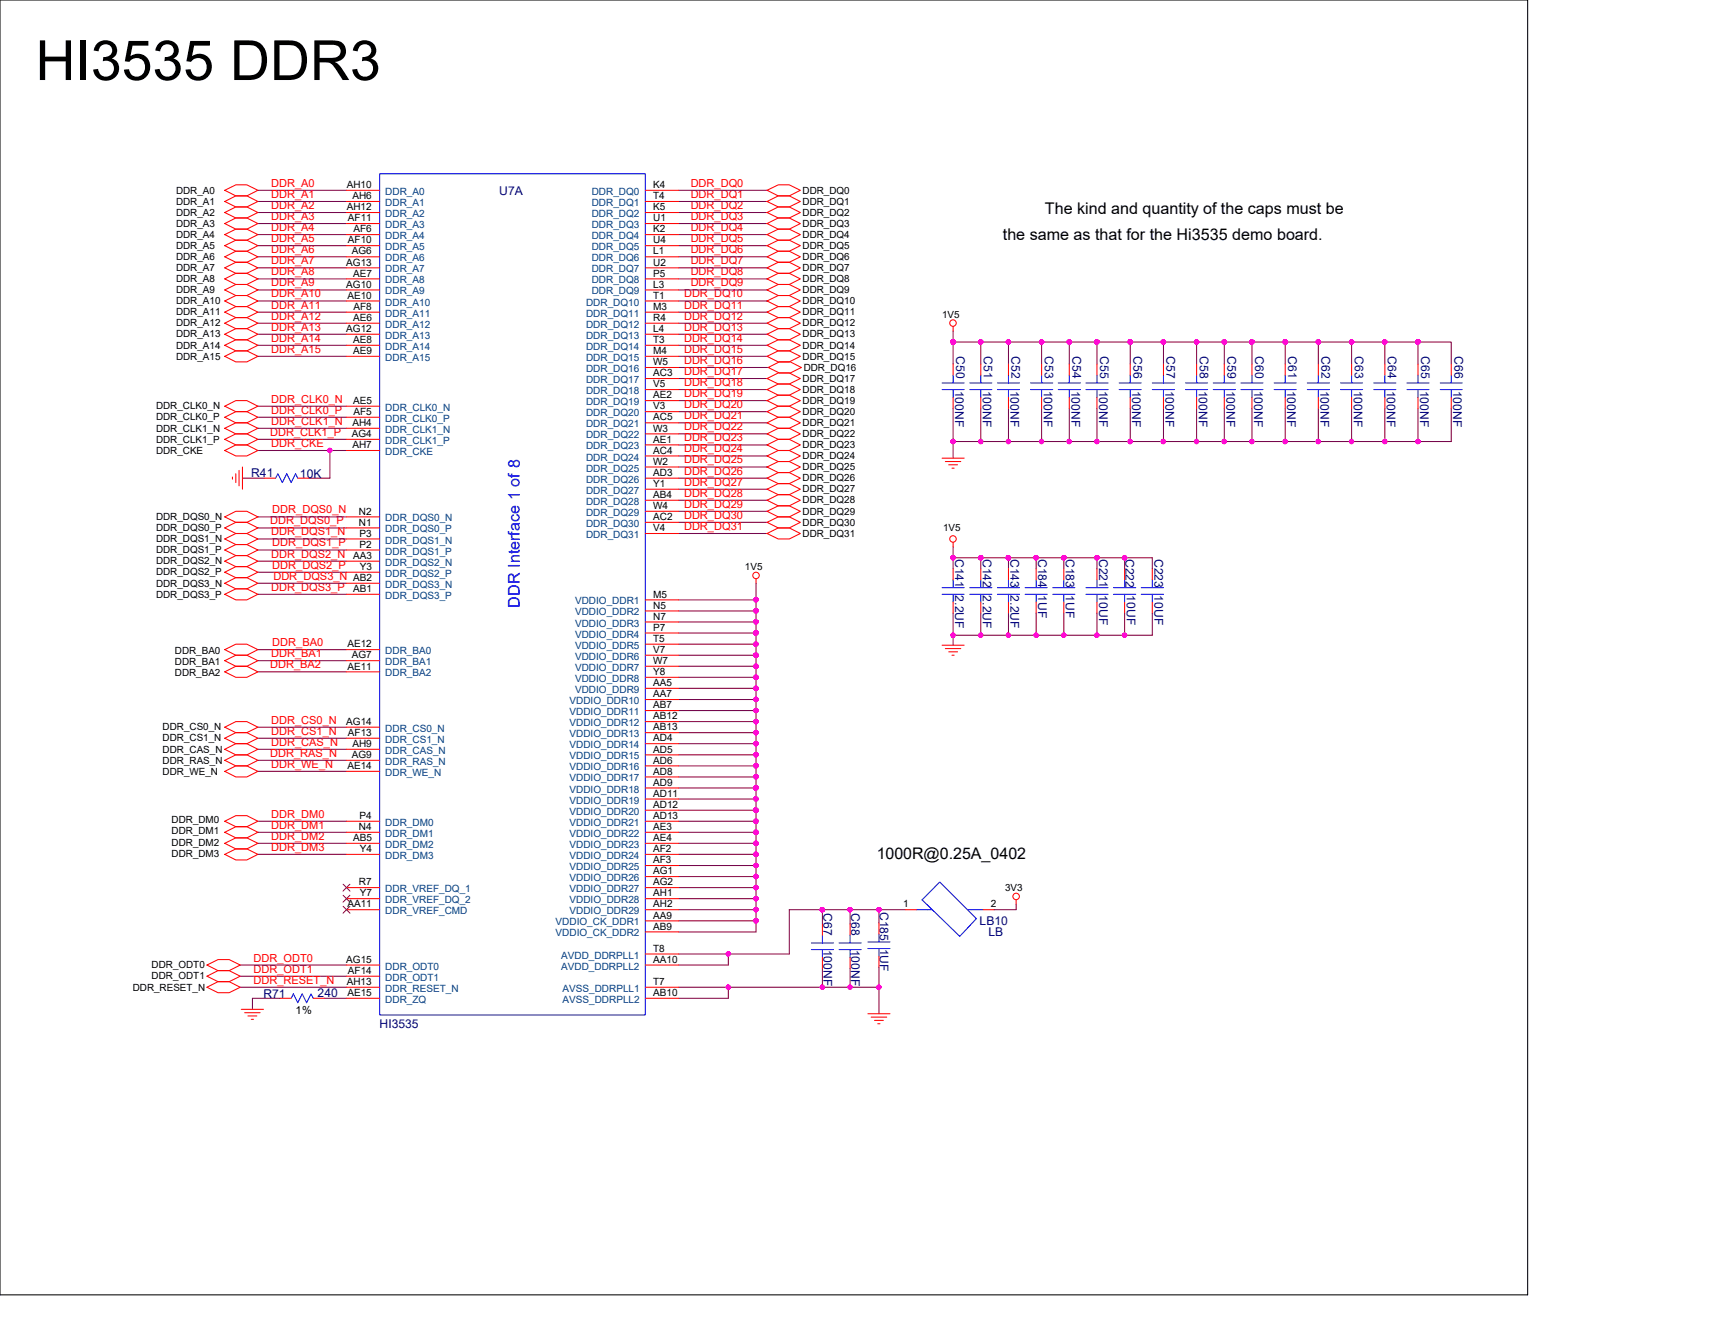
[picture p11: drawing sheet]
<svg xmlns="http://www.w3.org/2000/svg" width="279mm" height="216mm" viewBox="0 0 279 216" stroke-linecap="round" stroke-linejoin="round" font-family="sans-serif">
<path d="M0 0h248.9v211h-248.9z" fill="none" stroke="#000" stroke-width=".17"/>
<g fill="none" stroke="#800040" stroke-width=".17">
<path d="M42 38.2h14.5M42 31h14.5M42 36.4h14.5M42 34.6h14.5M42 32.8h14.5M110.6 34.6h14.4M110.6 38.2h14.4M110.6 32.8h14.4M110.6 31h14.4M110.6 36.4h14.4M42 52.7h14.5M42 41.8h14.5"/>
<path d="M42 43.6h14.5M42 40h14.5M42 58.1h14.5M42 56.3h14.5M42 50.9h14.5M42 54.5h14.5M42 47.2h14.5M42 45.4h14.5M42 49h14.5M110.6 54.5h14.4M110.6 52.7h14.4M110.6 50.9h14.4"/>
<path d="M110.6 40h14.4M110.6 49h14.4M110.6 45.4h14.4M110.6 47.2h14.4M110.6 58.1h14.4M110.6 43.6h14.4M110.6 41.8h14.4M110.6 56.3h14.4M110.6 59.9h14.6M155.3 55.7h4.5M155.3 53.9v1.8M155.3 55.7v3.6"/>
<path d="M159.8 55.7h4.5M159.8 55.7v3.6M164.3 55.7h5.4M164.3 55.7v3.6M169.7 55.7h4.5M169.7 55.7v3.6M174.2 55.7h4.5M174.2 55.7v3.6M178.7 55.7v3.6M178.7 55.7h5.4M184.1 55.7h5.4M184.1 55.7v3.6"/>
<path d="M189.5 55.7h5.4M189.5 55.7v3.6M194.9 55.7v3.6M194.9 55.7h4.6M199.5 55.7h4.5M199.5 55.7v3.6M204 55.7v3.6M204 55.7h5.4M209.4 55.7h5.4M209.4 55.7v3.6M214.8 55.7h5.4M214.8 55.7v3.6"/>
<path d="M220.2 55.7h5.4M220.2 55.7v3.6M225.6 55.7v3.6M225.6 55.7h5.4M231 55.7h5.4v3.6M231 55.7v3.6M39.5 77.9h3.6M42 73.4h11.7M42 71.6h14.5M42 69.8h14.5M42 68h14.5M42 66.2h14.5"/>
<path d="M53.7 73.4h2.8M53.7 73.4v4.5h-3.4M110.6 61.7h14.4M110.6 63.5h14.4M110.6 65.3h14.4M110.6 68.9h14.4M110.6 70.7h14.4M110.6 72.5h14.4M110.6 74.3h14.4M110.6 76.1h14.4M110.6 77.9h14.4M110.6 79.7h14.4"/>
<path d="M110.6 67.1h14.4M155.3 71.9h4.5M155.3 71.9v2.8M155.3 66.5v5.4M159.8 71.9h4.5M159.8 66.5v5.4M164.3 71.9h5.4M164.3 66.5v5.4M169.7 71.9h4.5M169.7 66.5v5.4M174.2 71.9h4.5M174.2 66.5v5.4"/>
<path d="M178.7 71.9h5.4M178.7 66.5v5.4M184.1 71.9h5.4M184.1 66.5v5.4M189.5 71.9h5.4M189.5 66.5v5.4M194.9 66.5v5.4M194.9 71.9h4.6M199.5 66.5v5.4M199.5 71.9h4.5M204 71.9h5.4M204 66.5v5.4"/>
<path d="M209.4 71.9h5.4M209.4 66.5v5.4M214.8 71.9h5.4M214.8 66.5v5.4M220.2 66.5v5.4M220.2 71.9h5.4M225.6 71.9h5.4M225.6 66.5v5.4M231 66.5v5.4M236.4 66.5v5.4h-5.4M42 91.4h14.5M42 93.2h14.5"/>
<path d="M42 96.8h14.5M42 95h14.5M42 86h14.5M42 89.6h14.5M42 87.8h14.5M42 84.2h14.5M110.6 81.5h14.4M110.6 83.3h14.4M110.6 85.1h14.4M110.6 86.9h14.4M110.6 97.7h12.6M110.6 99.5h12.6"/>
<path d="M123.2 97.7v1.8M123.2 99.5v1.8M123.2 95v2.7M155.3 90.9h4.5M155.3 99.9v5.2M155.3 90.9v1.8M155.3 89.1v1.8M159.8 90.9h4.5M159.8 99.9v3.6M159.8 90.9v1.8M164.3 90.9h4.5M164.3 99.9v3.6"/>
<path d="M164.3 90.9v1.8M168.8 90.9h4.5M168.8 99.9v3.6M168.8 90.9v1.8M173.3 90.9h5.4M173.3 99.9v3.6M173.3 90.9v1.8M178.7 90.9h4.5M178.7 99.9v3.6M178.7 90.9v1.8M183.2 99.9v3.6M183.2 90.9v1.8"/>
<path d="M183.2 90.9h4.5v1.8M187.7 99.9v3.6h-4.5M42 105.9h14.5M42 107.7h14.5M42 109.5h14.5M42 118.5h14.5M110.6 101.3h12.6M110.6 103.1h12.6M110.6 105h12.6M110.6 106.8h12.6M110.6 108.6h12.6M110.6 110.4h12.6"/>
<path d="M110.6 112.2h12.6M110.6 114h12.6M110.6 115.8h12.6M110.6 117.6h12.6M110.6 119.4h12.6M123.2 101.3v1.8M123.2 105v1.8M123.2 108.6v1.8M123.2 112.2v1.8M123.2 115.8v1.8M123.2 119.4v1.8M123.2 117.6v1.8"/>
<path d="M123.2 114v1.8M123.2 110.4v1.8M123.2 106.8v1.8M123.2 103.1v1.9M155.3 103.5h4.5M159.8 103.5h4.5M164.3 103.5h4.5M168.8 103.5h4.5M173.3 103.5h5.4M178.7 103.5h4.5M42 120.3h14.5M42 125.7h14.5"/>
<path d="M42 123.9h14.5M42 137.4h14.5M42 139.2h14.5M42 133.8h14.5M42 135.6h14.5M42 122.1h14.5M110.6 121.2h12.6M110.6 123h12.6M110.6 124.8h12.6M110.6 126.6h12.6M110.6 128.4h12.6M110.6 130.2h12.6"/>
<path d="M110.6 132h12.6M110.6 133.8h12.6M110.6 135.6h12.6M110.6 137.4h12.6M110.6 139.2h12.6M123.2 123v1.8M123.2 126.6v1.8M123.2 130.2v1.8M123.2 133.8v1.8M123.2 137.4v1.8M123.2 139.2v1.8M123.2 135.6v1.8"/>
<path d="M123.2 132v1.8M123.2 128.4v1.8M123.2 124.8v1.8M123.2 121.2v1.8M39.1 159.1h17.4M39.1 157.2h17.4M110.6 155.4h8.1M110.6 141h12.6M110.6 142.8h12.6M110.6 144.6h12.6M110.6 146.4h12.6M110.6 148.2h12.6"/>
<path d="M110.6 150.1h12.6M118.7 155.4v1.8h-8.1M123.2 141v1.8M123.2 144.6v1.8M123.2 148.2v1.9M123.2 150.1v1.7h-12.6M123.2 146.4v1.8M123.2 142.8v1.8M134 148.2h4.5M134 157.8v3.1M134 148.2v2.4M134 148.2h-5.4v7.2h-9.9"/>
<path d="M138.5 157.8v3.1M138.5 148.2v2.4M138.5 148.2h4.7M143.2 148.2h4.3M143.2 157.6v7.6M143.2 148.2v2.2M165.5 147.3v.9h-3.6M39.1 160.9h17.4M45.6 162.7h-4.5v1.8M52.8 162.7h3.7M110.6 160.9h8.1M118.7 160.9v1.8h-8.1"/>
<path d="M118.7 160.9h15.3M134 160.9h4.5M138.5 160.9h4.7"/>
</g>
<g fill="#f0f" stroke="#f0f" stroke-width=".17">
<circle cx="159.8" cy="103.5" r=".36"/>
<circle cx="155.3" cy="103.5" r=".36"/>
<circle cx="164.3" cy="103.5" r=".36"/>
<circle cx="173.3" cy="103.5" r=".36"/>
<circle cx="183.2" cy="103.5" r=".36"/>
<circle cx="178.7" cy="103.5" r=".36"/>
<circle cx="168.8" cy="103.5" r=".36"/>
<circle cx="225.6" cy="71.9" r=".36"/>
<circle cx="220.2" cy="71.9" r=".36"/>
<circle cx="159.8" cy="71.9" r=".36"/>
<circle cx="155.3" cy="71.9" r=".36"/>
<circle cx="164.3" cy="71.9" r=".36"/>
<circle cx="174.2" cy="71.9" r=".36"/>
<circle cx="169.7" cy="71.9" r=".36"/>
<circle cx="189.5" cy="71.9" r=".36"/>
<circle cx="184.1" cy="71.9" r=".36"/>
<circle cx="214.8" cy="71.9" r=".36"/>
<circle cx="209.4" cy="71.9" r=".36"/>
<circle cx="203.9" cy="71.9" r=".36"/>
<circle cx="199.4" cy="71.9" r=".36"/>
<circle cx="194.9" cy="71.9" r=".36"/>
<circle cx="178.7" cy="71.9" r=".36"/>
<circle cx="231" cy="71.9" r=".36"/>
<circle cx="143.2" cy="160.9" r=".35"/>
<circle cx="134" cy="160.9" r=".35"/>
<circle cx="118.6" cy="160.9" r=".35"/>
<circle cx="138.5" cy="160.9" r=".35"/>
<circle cx="155.3" cy="90.9" r=".35"/>
<circle cx="159.8" cy="90.9" r=".35"/>
<circle cx="164.3" cy="90.9" r=".35"/>
<circle cx="168.8" cy="90.9" r=".35"/>
<circle cx="173.3" cy="90.9" r=".35"/>
<circle cx="178.7" cy="90.9" r=".35"/>
<circle cx="183.2" cy="90.9" r=".35"/>
<circle cx="220.2" cy="55.7" r=".35"/>
<circle cx="225.6" cy="55.7" r=".36"/>
<circle cx="214.8" cy="55.7" r=".35"/>
<circle cx="209.4" cy="55.7" r=".35"/>
<circle cx="203.9" cy="55.7" r=".35"/>
<circle cx="199.4" cy="55.7" r=".35"/>
<circle cx="194.9" cy="55.7" r=".35"/>
<circle cx="189.5" cy="55.7" r=".36"/>
<circle cx="184.1" cy="55.7" r=".35"/>
<circle cx="178.7" cy="55.7" r=".35"/>
<circle cx="174.2" cy="55.7" r=".35"/>
<circle cx="169.7" cy="55.7" r=".35"/>
<circle cx="164.3" cy="55.7" r=".35"/>
<circle cx="159.8" cy="55.7" r=".35"/>
<circle cx="155.3" cy="55.7" r=".35"/>
<circle cx="231" cy="55.7" r=".35"/>
<circle cx="123.2" cy="99.5" r=".35"/>
<circle cx="123.2" cy="97.7" r=".35"/>
<circle cx="123.2" cy="103.1" r=".35"/>
<circle cx="123.2" cy="101.3" r=".35"/>
<circle cx="123.2" cy="106.8" r=".35"/>
<circle cx="123.2" cy="105" r=".35"/>
<circle cx="123.2" cy="110.3" r=".35"/>
<circle cx="123.2" cy="108.6" r=".35"/>
<circle cx="123.2" cy="114" r=".35"/>
<circle cx="123.2" cy="112.1" r=".35"/>
<circle cx="123.2" cy="117.6" r=".35"/>
<circle cx="123.2" cy="115.8" r=".35"/>
<circle cx="123.2" cy="121.2" r=".35"/>
<circle cx="123.2" cy="119.4" r=".35"/>
<circle cx="123.2" cy="124.8" r=".35"/>
<circle cx="123.2" cy="123" r=".35"/>
<circle cx="123.2" cy="128.4" r=".35"/>
<circle cx="123.2" cy="126.6" r=".35"/>
<circle cx="123.2" cy="132" r=".35"/>
<circle cx="123.2" cy="130.2" r=".35"/>
<circle cx="123.2" cy="135.6" r=".35"/>
<circle cx="123.2" cy="133.8" r=".35"/>
<circle cx="123.2" cy="139.2" r=".35"/>
<circle cx="123.2" cy="137.4" r=".35"/>
<circle cx="123.2" cy="142.8" r=".35"/>
<circle cx="123.2" cy="141" r=".35"/>
<circle cx="123.2" cy="146.4" r=".35"/>
<circle cx="123.2" cy="144.6" r=".35"/>
<circle cx="123.2" cy="150" r=".35"/>
<circle cx="123.2" cy="148.2" r=".35"/>
<circle cx="143.2" cy="148.2" r=".35"/>
<circle cx="138.5" cy="148.2" r=".35"/>
<circle cx="134" cy="148.2" r=".35"/>
<circle cx="118.6" cy="155.4" r=".35"/>
<circle cx="53.7" cy="73.4" r=".35"/>
</g>
<g fill="none" stroke="#f00" stroke-width=".17">
<path d="M36.6 31l1.8-.9h1.8l1.8 .9-1.8 .9h-1.8zM36.6 32.8l1.8-.9h1.8l1.8 .9-1.8 .9h-1.8zM36.6 34.6l1.8-.9h1.8l1.8 .9-1.8 .9h-1.8zM36.6 36.4l1.8-.9h1.8l1.8 .9-1.8 .9h-1.8zM36.6 38.2l1.8-.9h1.8l1.8 .9-1.8 .9h-1.8zM56.5 38.2h5.3M56.5 36.4h5.3M56.5 31h5.3M56.5 34.6h5.3M56.5 32.8h5.3M105.1 36.4h5.5M105.1 34.6h5.5"/>
<path d="M105.1 38.2h5.5M105.1 32.8h5.5M105.1 31h5.5M125 31l1.8-.9h1.8l1.8 .9-1.8 .9h-1.8zM125 32.8l1.8-.9h1.8l1.8 .9-1.8 .9h-1.8zM125 34.6l1.8-.9h1.8l1.8 .9-1.8 .9h-1.8zM125 36.4l1.8-.9h1.8l1.8 .9-1.8 .9h-1.8zM125 38.2l1.8-.9h1.8l1.8 .9-1.8 .9h-1.8zM36.6 40l1.8-.9h1.8l1.8 .9-1.8 .9h-1.8zM36.6 41.8l1.8-.9h1.8l1.8 .9-1.8 .9h-1.8zM36.6 43.6l1.8-.9h1.8l1.8 .9-1.8 .9h-1.8zM36.6 45.4l1.8-.9h1.8l1.8 .9-1.8 1h-1.8z"/>
<path d="M36.6 47.2l1.8-.8h1.8l1.8 .8-1.8 1h-1.8zM36.6 49l1.8-.8h1.8l1.8 .8-1.8 1h-1.8zM36.6 50.9l1.8-.9h1.8l1.8 .9-1.8 .9h-1.8zM36.6 52.7l1.8-.9h1.8l1.8 .9-1.8 .9h-1.8zM36.6 54.5l1.8-.9h1.8l1.8 .9-1.8 .9h-1.8zM36.6 56.3l1.8-.9h1.8l1.8 .9-1.8 .9h-1.8zM36.6 58.1l1.8-.9h1.8l1.8 .9-1.8 .9h-1.8zM56.5 58.1h5.3M56.5 56.3h5.3M56.5 52.7h5.3M56.5 50.9h5.3M56.5 49h5.3"/>
<path d="M56.5 54.5h5.3M56.5 45.4h5.3M56.5 43.6h5.3M56.5 40h5.3M56.5 47.2h5.3M56.5 41.8h5.3M105.1 59.9h5.5M105.1 47.2h5.5M105.1 45.4h5.5M105.1 43.6h5.5M105.1 58.1h5.5M105.1 50.9h5.5"/>
<path d="M105.1 49h5.5M105.1 52.7h5.5M105.1 56.3h5.5M105.1 54.5h5.5M105.1 40h5.5M105.1 41.8h5.5M125 40l1.8-.9h1.8l1.8 .9-1.8 .9h-1.8zM125 41.8l1.8-.9h1.8l1.8 .9-1.8 .9h-1.8zM125 43.6l1.8-.9h1.8l1.8 .9-1.8 .9h-1.8zM125 45.4l1.8-.9h1.8l1.8 .9-1.8 1h-1.8zM125 47.2l1.8-.8h1.8l1.8 .8-1.8 1h-1.8zM125 49l1.8-.8h1.8l1.8 .8-1.8 1h-1.8z"/>
<path d="M125 50.9l1.8-.9h1.8l1.8 .9-1.8 .9h-1.8zM125 52.7l1.8-.9h1.8l1.8 .9-1.8 .9h-1.8zM125 54.5l1.8-.9h1.8l1.8 .9-1.8 .9h-1.8zM125 56.3l1.8-.9h1.8l1.8 .9-1.8 .9h-1.8zM125 58.1l1.8-.9h1.8l1.8 .9-1.8 .9h-1.8zM125.2 59.9l1.8-.9h1.8l1.8 .9-1.8 .9h-1.8zM155.3 53.2v.7M155.3 59.3v1.8M159.8 59.3v1.8M164.3 59.3v1.8M169.7 59.3v1.8M174.2 59.3v1.8"/>
<path d="M178.7 59.3v1.8M184.1 59.3v1.8M189.5 59.3v1.8M194.9 59.3v1.8M199.5 59.3v1.8M204 59.3v1.8M209.4 59.3v1.8M214.8 59.3v1.8M220.2 59.3v1.8M225.6 59.3v1.8M231 59.3v1.8M236.4 59.3v1.8"/>
<path d="M36.6 66.2l1.8-.9h1.8l1.8 .9-1.8 .9h-1.8zM36.6 68l1.8-.9h1.8l1.8 .9-1.8 .9h-1.8zM36.6 69.8l1.8-.9h1.8l1.8 .9-1.8 .9h-1.8zM36.6 71.6l1.8-.9h1.8l1.8 .9-1.8 .9h-1.8zM36.6 73.4l1.8-.9h1.8l1.8 .9-1.8 .9h-1.8zM37.9 77.7v.4M38.4 77.2v1.4M38.9 76.6v2.6M39.5 76.1v3.6M43.1 77.9h1.8M48.5 77.9h1.8M56.5 73.4h5.3"/>
<path d="M56.5 71.6h5.3M56.5 69.8h5.3M56.5 66.2h5.3M56.5 68h5.3M105.1 79.7h5.5M105.1 77.9h5.5M105.1 76.1h5.5M105.1 74.3h5.5M105.1 72.5h5.5M105.1 70.7h5.5M105.1 68.9h5.5M105.1 67.1h5.5"/>
<path d="M105.1 65.3h5.5M105.1 63.5h5.5M105.1 61.7h5.5M125 61.7l1.8-.9h1.8l1.8 .9-1.8 .9h-1.8zM125 63.5l1.8-.9h1.8l1.8 .9-1.8 .9h-1.8zM125 65.3l1.8-.9h1.8l1.8 .9-1.8 .9h-1.8zM125 67.1l1.8-.9h1.8l1.8 .9-1.8 .9h-1.8zM125 68.9l1.8-.9h1.8l1.8 .9-1.8 .9h-1.8zM125 70.7l1.8-.9h1.8l1.8 .9-1.8 .9h-1.8zM125 72.5l1.8-.9h1.8l1.8 .9-1.8 .9h-1.8zM125 74.3l1.8-.9h1.8l1.8 .9-1.8 .9h-1.8zM125 76.1l1.8-.9h1.8l1.8 .9-1.8 .9h-1.8z"/>
<path d="M125 77.9l1.8-.9h1.8l1.8 .9-1.8 .9h-1.8zM125 79.7l1.8-.9h1.8l1.8 .9-1.8 .9h-1.8zM153.5 74.7h3.6M154 75.2h2.5M154.6 75.7h1.4M155.1 76.3h.3M155.3 64.7v1.8M159.8 64.7v1.8M164.3 64.7v1.8M169.7 64.7v1.8M174.2 64.7v1.8M178.7 64.7v1.8"/>
<path d="M184.1 64.7v1.8M189.5 64.7v1.8M194.9 64.7v1.8M199.5 64.7v1.8M204 64.7v1.8M209.4 64.7v1.8M214.8 64.7v1.8M220.2 64.7v1.8M225.6 64.7v1.8M231 64.7v1.8M236.4 64.7v1.8M36.6 84.2l1.8-.9h1.8l1.8 .9-1.8 .9h-1.8z"/>
<path d="M36.6 86l1.8-.9h1.8l1.8 .9-1.8 .9h-1.8zM36.6 87.8l1.8-.9h1.8l1.8 .9-1.8 .9h-1.8zM36.6 89.6l1.8-.9h1.8l1.8 .9-1.8 .9h-1.8zM36.6 91.4l1.8-.9h1.8l1.8 .9-1.8 .9h-1.8zM36.6 93.2l1.8-.9h1.8l1.8 .9-1.8 .9h-1.8zM36.6 95l1.8-.9h1.8l1.8 .9-1.8 .9h-1.8zM36.6 96.8l1.8-.9h1.8l1.8 .9-1.8 .9h-1.8zM56.5 93.2h5.3M56.5 91.4h5.3M56.5 96.8h5.3M56.5 95h5.3M56.5 89.6h5.3"/>
<path d="M56.5 87.8h5.3M56.5 86h5.3M56.5 84.2h5.3M105.1 86.9h5.5M105.1 85.1h5.5M105.1 83.3h5.5M105.1 81.5h5.5M105.1 99.5h5.5M105.1 97.7h5.5M123.2 94.3v.7M125 81.5l1.8-.9h1.8l1.8 .9-1.8 .9h-1.8zM125 83.3l1.8-.9h1.8l1.8 .9-1.8 .9h-1.8z"/>
<path d="M125 85.1l1.8-.9h1.8l1.8 .9-1.8 .9h-1.8zM125 86.9l1.8-.9h1.8l1.8 .9-1.8 .9h-1.8zM155.3 88.4v.7M155.3 92.7v1.8M155.3 98.1v1.8M159.8 92.7v1.8M159.8 98.1v1.8M164.3 92.7v1.8M164.3 98.1v1.8M168.8 92.7v1.8M168.8 98.1v1.8M173.3 92.7v1.8"/>
<path d="M173.3 98.1v1.8M178.7 92.7v1.8M178.7 98.1v1.8M183.2 92.7v1.8M183.2 98.1v1.8M187.7 92.7v1.8M187.7 98.1v1.8M36.6 105.9l1.8-.9h1.8l1.8 .9-1.8 .9h-1.8zM36.6 107.7l1.8-.9h1.8l1.8 .9-1.8 .9h-1.8zM36.6 109.5l1.8-.9h1.8l1.8 .9-1.8 .9h-1.8zM36.6 118.5l1.8-.9h1.8l1.8 .9-1.8 .9h-1.8zM56.5 118.5h5.3"/>
<path d="M56.5 107.7h5.3M56.5 109.5h5.3M56.5 105.9h5.3M105.1 119.4h5.5M105.1 117.6h5.5M105.1 115.8h5.5M105.1 114h5.5M105.1 112.2h5.5M105.1 110.4h5.5M105.1 108.6h5.5M105.1 106.8h5.5M105.1 105h5.5"/>
<path d="M105.1 103.1h5.5M105.1 101.3h5.5M153.5 105.1h3.6M154 105.7h2.5M154.6 106.2h1.4M155.1 106.8h.3M36.6 120.3l1.8-.9h1.8l1.8 .9-1.8 .9h-1.8zM36.6 122.1l1.8-.9h1.8l1.8 .9-1.8 .9h-1.8zM36.6 123.9l1.8-.9h1.8l1.8 .9-1.8 .9h-1.8zM36.6 125.7l1.8-.9h1.8l1.8 .9-1.8 .9h-1.8zM36.6 133.8l1.8-.9h1.8l1.8 .9-1.8 .9h-1.8zM36.6 135.6l1.8-.9h1.8l1.8 .9-1.8 .9h-1.8z"/>
<path d="M36.6 137.4l1.8-.9h1.8l1.8 .9-1.8 .9h-1.8zM36.6 139.2l1.8-.9h1.8l1.8 .9-1.8 .9h-1.8zM56.5 120.3h5.3M56.5 137.4h5.3M56.5 139.2h5.3M56.5 133.8h5.3M56.5 135.6h5.3M56.5 125.7h5.3M56.5 122.1h5.3M56.5 123.9h5.3M105.1 139.2h5.5M105.1 137.4h5.5"/>
<path d="M105.1 135.6h5.5M105.1 133.8h5.5M105.1 132h5.5M105.1 130.2h5.5M105.1 128.4h5.5M105.1 126.6h5.5M105.1 124.8h5.5M105.1 123h5.5M105.1 121.2h5.5M33.7 157.2l1.8-.8h1.8l1.8 .8-1.8 1h-1.8zM33.7 159.1l1.8-.9h1.8l1.8 .9-1.8 .9h-1.8zM56.5 159.1h5.3"/>
<path d="M56.5 157.2h5.3M56.5 148.2h5.3M56.5 146.4h5.3M56.5 144.6h5.3M105.1 155.4h5.5M105.1 157.2h5.5M105.1 151.8h5.5M105.1 150.1h5.5M105.1 148.2h5.5M105.1 146.4h5.5M105.1 144.6h5.5M105.1 142.8h5.5"/>
<path d="M105.1 141h5.5M134 150.6v1.8M134 156v1.8M138.5 150.6v1.8M138.5 156v1.8M143.2 150.4v1.8M143.2 155.8v1.8M147.5 148.2h1.8M160.1 148.2h1.8M165.5 146.6v.7M33.7 160.9l1.8-.9h1.8l1.8 .9-1.8 .9h-1.8zM39.3 164.5h3.6"/>
<path d="M39.9 165h2.5M40.4 165.5h1.4M40.9 166.1h.4M45.6 162.7h1.8M51 162.7h1.8M56.5 162.7h5.3M56.5 160.9h5.3M105.1 162.7h5.5M105.1 160.9h5.5M141.4 165.2h3.6M141.9 165.7h2.6M142.5 166.3h1.4"/>
<path d="M143 166.8h.4"/>
<circle cx="155.3" cy="52.6" r=".53"/>
<circle cx="123.2" cy="93.8" r=".53"/>
<circle cx="155.3" cy="87.8" r=".53"/>
<circle cx="165.5" cy="146.1" r=".53"/>
</g>
<g fill="none" stroke="#00f" stroke-width=".17">
<path d="M61.8 28.3h43.3v137.1h-43.3zM61.8 38.2h.1M61.8 36.4h.1M61.8 31h.1M61.8 34.6h.1M61.8 32.8h.1M105.1 36.4h.1M105.1 34.6h.1M105.1 38.2h.1M105.1 32.8h.1M105.1 31h.1M61.8 58.1h.1"/>
<path d="M61.8 56.3h.1M61.8 52.7h.1M61.8 50.9h.1M61.8 49h.1M61.8 54.5h.1M61.8 45.4h.1M61.8 43.6h.1M61.8 40h.1M61.8 47.2h.1M61.8 41.8h.1M105.1 59.9h.1M105.1 47.2h.1"/>
<path d="M105.1 45.4h.1M105.1 43.6h.1M105.1 58.1h.1M105.1 50.9h.1M105.1 49h.1M105.1 52.7h.1M105.1 56.3h.1M105.1 54.5h.1M105.1 40h.1M105.1 41.8h.1M44.9 77.9h.1M44.9 77.9l.4-.7 .7 1.4 .7-1.4 .7 1.4 .8-1.4 .3 .7"/>
<path d="M48.5 77.9h.1M61.8 73.4h.1M61.8 71.6h.1M61.8 69.8h.1M61.8 66.2h.1M61.8 68h.1M105.1 79.7h.1M105.1 77.9h.1M105.1 76.1h.1M105.1 74.3h.1M105.1 72.5h.1M105.1 70.7h.1"/>
<path d="M105.1 68.9h.1M105.1 67.1h.1M105.1 65.3h.1M105.1 63.5h.1M105.1 61.7h.1M153.5 63.5h3.6M153.5 62.4h3.6M155.3 63.5v1.2M155.3 61.1v1.3M158 63.5h3.6M158 62.4h3.6M159.8 63.5v1.2"/>
<path d="M159.8 61.1v1.3M162.5 63.5h3.6M162.5 62.4h3.6M164.3 63.5v1.2M164.3 61.1v1.3M167.9 63.5h3.6M167.9 62.4h3.6M169.7 63.5v1.2M169.7 61.1v1.3M172.4 63.5h3.6M172.4 62.4h3.6M174.2 63.5v1.2"/>
<path d="M174.2 61.1v1.3M176.9 63.5h3.6M176.9 62.4h3.6M178.7 63.5v1.2M178.7 61.1v1.3M182.3 63.5h3.6M182.3 62.4h3.6M184.1 63.5v1.2M184.1 61.1v1.3M187.7 63.5h3.6M187.7 62.4h3.6M189.5 63.5v1.2"/>
<path d="M189.5 61.1v1.3M193.1 63.5h3.6M193.1 62.4h3.6M194.9 63.5v1.2M194.9 61.1v1.3M197.7 63.5h3.6M197.7 62.4h3.6M199.5 63.5v1.2M199.5 61.1v1.3M202.2 63.5h3.6M202.2 62.4h3.6M204 63.5v1.2"/>
<path d="M204 61.1v1.3M207.6 63.5h3.6M207.6 62.4h3.6M209.4 63.5v1.2M209.4 61.1v1.3M213 63.5h3.6M213 62.4h3.6M214.8 63.5v1.2M214.8 61.1v1.3M218.4 63.5h3.6M218.4 62.4h3.6M220.2 63.5v1.2"/>
<path d="M220.2 61.1v1.3M223.8 63.5h3.6M223.8 62.4h3.6M225.6 63.5v1.2M225.6 61.1v1.3M229.2 63.5h3.6M229.2 62.4h3.6M231 63.5v1.2M231 61.1v1.3M234.6 63.5h3.6M234.6 62.4h3.6M236.4 63.5v1.2"/>
<path d="M236.4 61.1v1.3M61.8 93.2h.1M61.8 91.4h.1M61.8 96.8h.1M61.8 95h.1M61.8 89.6h.1M61.8 87.8h.1M61.8 86h.1M61.8 84.2h.1M105.1 86.9h.1M105.1 85.1h.1M105.1 83.3h.1"/>
<path d="M105.1 81.5h.1M105.1 99.5h.1M105.1 97.7h.1M153.5 96.8h3.6M153.5 95.8h3.6M155.3 96.8v1.3M155.3 94.5v1.3M158 96.8h3.6M158 95.8h3.6M159.8 96.8v1.3M159.8 94.5v1.3M162.5 96.8h3.6"/>
<path d="M162.5 95.8h3.6M164.3 96.8v1.3M164.3 94.5v1.3M167 96.8h3.6M167 95.8h3.6M168.8 96.8v1.3M168.8 94.5v1.3M171.5 96.8h3.6M171.5 95.8h3.6M173.3 96.8v1.3M173.3 94.5v1.3M176.9 96.8h3.6"/>
<path d="M176.9 95.8h3.6M178.7 96.8v1.3M178.7 94.5v1.3M181.4 96.8h3.6M181.4 95.8h3.6M183.2 96.8v1.3M183.2 94.5v1.3M185.9 96.8h3.6M185.9 95.8h3.6M187.7 96.8v1.3M187.7 94.5v1.3M61.8 118.5h.1"/>
<path d="M61.8 107.7h.1M61.8 109.5h.1M61.8 105.9h.1M105.1 119.4h.1M105.1 117.6h.1M105.1 115.8h.1M105.1 114h.1M105.1 112.2h.1M105.1 110.4h.1M105.1 108.6h.1M105.1 106.8h.1M105.1 105h.1"/>
<path d="M105.1 103.1h.1M105.1 101.3h.1M61.8 120.3h.1M61.8 137.4h.1M61.8 139.2h.1M61.8 133.8h.1M61.8 135.6h.1M61.8 125.7h.1M61.8 122.1h.1M61.8 123.9h.1M105.1 139.2h.1M105.1 137.4h.1"/>
<path d="M105.1 135.6h.1M105.1 133.8h.1M105.1 132h.1M105.1 130.2h.1M105.1 128.4h.1M105.1 126.6h.1M105.1 124.8h.1M105.1 123h.1M105.1 121.2h.1M61.8 159.1h.1M61.8 157.2h.1M61.8 148.2h.1"/>
<path d="M61.8 146.4h.1M61.8 144.6h.1M105.1 155.4h.1M105.1 157.2h.1M105.1 151.8h.1M105.1 150.1h.1M105.1 148.2h.1M105.1 146.4h.1M105.1 144.6h.1M105.1 142.8h.1M105.1 141h.1M132.2 154.7h3.6"/>
<path d="M132.2 153.6h3.6M134 154.7v1.3M134 152.4v1.2M136.7 154.7h3.6M136.7 153.6h3.6M138.5 154.7v1.3M138.5 152.4v1.2M141.4 154.6h3.6M141.4 153.5h3.6M143.2 154.6v1.2M143.2 152.2v1.3M149.3 148.2h2.5"/>
<path d="M153.1 143.7l6 6-2.7 2.9-6.2-6zM157.6 148.2h2.5M47.4 162.7h.1M47.4 162.7l.4-.8 .7 1.5 .7-1.5 .8 1.5 .7-1.5 .3 .8M51 162.7h.1M61.8 162.7h.1M61.8 160.9h.1M105.1 162.7h.1M105.1 160.9h.1"/>
</g>
<path d="M55.9 147.7l1.1 1.1M55.9 145.9l1.1 1.1M55.9 144.1l1.1 1.1M57 147.7l-1.1 1.1M57 145.9l-1.1 1.1M57 144.1l-1.1 1.1" fill="none" stroke="#804000" stroke-width=".16"/>
<text font-size="9" x="5.8" y="13">HI3535 DDR3</text>
<g font-size="2.6">
<text x="170.2" y="34.8">The kind and quantity of the caps must be</text>
<text x="163.4" y="39.1">the same as that for the Hi3535 demo board.</text>
<text x="142.8" y="139.9">1000R@0.25A_0402</text>
</g>
<text font-size="2.6" fill="#00f" x="84.7" y="99" transform="rotate(-90 84.7 99)">DDR Interface 1 of 8</text>
<g font-size="2" fill="#000080">
<text x="81.3" y="31.7">U7A</text>
<text x="155.8" y="58.1" transform="rotate(90 155.8 58.1)">C50</text>
<text x="160.3" y="58.1" transform="rotate(90 160.3 58.1)">C51</text>
<text x="164.8" y="58.1" transform="rotate(90 164.8 58.1)">C52</text>
<text x="170.2" y="58.1" transform="rotate(90 170.2 58.1)">C53</text>
<text x="174.7" y="58.1" transform="rotate(90 174.7 58.1)">C54</text>
<text x="179.2" y="58.1" transform="rotate(90 179.2 58.1)">C55</text>
<text x="184.7" y="58.1" transform="rotate(90 184.7 58.1)">C56</text>
<text x="190.1" y="58.1" transform="rotate(90 190.1 58.1)">C57</text>
<text x="195.5" y="58.1" transform="rotate(90 195.5 58.1)">C58</text>
<text x="200" y="58.1" transform="rotate(90 200 58.1)">C59</text>
<text x="204.5" y="58.1" transform="rotate(90 204.5 58.1)">C60</text>
<text x="209.9" y="58.1" transform="rotate(90 209.9 58.1)">C61</text>
<text x="215.3" y="58.1" transform="rotate(90 215.3 58.1)">C62</text>
<text x="220.7" y="58.1" transform="rotate(90 220.7 58.1)">C63</text>
<text x="226.1" y="58.1" transform="rotate(90 226.1 58.1)">C64</text>
<text x="231.5" y="58.1" transform="rotate(90 231.5 58.1)">C65</text>
<text x="236.9" y="58.1" transform="rotate(90 236.9 58.1)">C66</text>
<text x="155.6" y="63.7" transform="rotate(90 155.6 63.7)">100NF</text>
<text x="160.1" y="63.7" transform="rotate(90 160.1 63.7)">100NF</text>
<text x="164.6" y="63.7" transform="rotate(90 164.6 63.7)">100NF</text>
<text x="170.1" y="63.7" transform="rotate(90 170.1 63.7)">100NF</text>
<text x="174.6" y="63.7" transform="rotate(90 174.6 63.7)">100NF</text>
<text x="179.1" y="63.7" transform="rotate(90 179.1 63.7)">100NF</text>
<text x="184.5" y="63.7" transform="rotate(90 184.5 63.7)">100NF</text>
<text x="189.9" y="63.7" transform="rotate(90 189.9 63.7)">100NF</text>
<text x="195.3" y="63.7" transform="rotate(90 195.3 63.7)">100NF</text>
<text x="199.8" y="63.7" transform="rotate(90 199.8 63.7)">100NF</text>
<text x="204.3" y="63.7" transform="rotate(90 204.3 63.7)">100NF</text>
<text x="209.7" y="63.7" transform="rotate(90 209.7 63.7)">100NF</text>
<text x="215.1" y="63.7" transform="rotate(90 215.1 63.7)">100NF</text>
<text x="220.5" y="63.7" transform="rotate(90 220.5 63.7)">100NF</text>
<text x="226" y="63.7" transform="rotate(90 226 63.7)">100NF</text>
<text x="231.4" y="63.7" transform="rotate(90 231.4 63.7)">100NF</text>
<text x="236.8" y="63.7" transform="rotate(90 236.8 63.7)">100NF</text>
<text x="40.9" y="77.7">R41</text>
<text x="48.9" y="77.9">10K</text>
<text x="155.6" y="91.1" transform="rotate(90 155.6 91.1)">C141 2.2UF</text>
<text x="160.1" y="91.1" transform="rotate(90 160.1 91.1)">C142 2.2UF</text>
<text x="164.6" y="91.1" transform="rotate(90 164.6 91.1)">C143 2.2UF</text>
<text x="169.1" y="91.1" transform="rotate(90 169.1 91.1)">C184 1UF</text>
<text x="173.7" y="91.1" transform="rotate(90 173.7 91.1)">C183 1UF</text>
<text x="179.1" y="91.1" transform="rotate(90 179.1 91.1)">C221 10UF</text>
<text x="183.4" y="91.1" transform="rotate(90 183.4 91.1)">C222</text>
<text x="188.1" y="91.1" transform="rotate(90 188.1 91.1)">C223 10UF</text>
<text x="183.6" y="97" transform="rotate(90 183.6 97)">10UF</text>
<text x="134.2" y="148.8" transform="rotate(90 134.2 148.8)">C67</text>
<text x="138.7" y="148.8" transform="rotate(90 138.7 148.8)">C68</text>
<text x="143.4" y="148.6" transform="rotate(90 143.4 148.6)">C185 1UF</text>
<text x="134.2" y="154.7" transform="rotate(90 134.2 154.7)">100NF</text>
<text x="138.7" y="154.7" transform="rotate(90 138.7 154.7)">100NF</text>
<text x="159.6" y="150.7">LB10</text>
<text x="161" y="152.5">LB</text>
<text x="42.9" y="162.6">R71</text>
<text x="51.8" y="162.5">240</text>
<text x="61.8" y="167.5">HI3535</text>
</g>
<g font-size="1.8" fill="#f00">
<text x="44.2" y="30.4">DDR_A0</text>
<text x="44.2" y="35.9">DDR_A3</text>
<text x="44.2" y="34.1">DDR_A2</text>
<text x="44.2" y="32.3">DDR_A1</text>
<text x="112.5" y="34.1">DDR_DQ2</text>
<text x="112.5" y="32.3">DDR_DQ1</text>
<text x="112.5" y="30.4">DDR_DQ0</text>
<text x="112.5" y="35.9">DDR_DQ3</text>
<text x="44.2" y="37.7">DDR_A4</text>
<text x="44.2" y="41.3">DDR_A6</text>
<text x="44.2" y="39.5">DDR_A5</text>
<text x="112.5" y="37.7">DDR_DQ4</text>
<text x="112.5" y="39.5">DDR_DQ5</text>
<text x="112.5" y="41.3">DDR_DQ6</text>
<text x="44.2" y="43.1">DDR_A7</text>
<text x="44.2" y="46.7">DDR_A9</text>
<text x="44.2" y="44.9">DDR_A8</text>
<text x="112.5" y="44.9">DDR_DQ8</text>
<text x="112.5" y="46.7">DDR_DQ9</text>
<text x="112.5" y="43.1">DDR_DQ7</text>
<text x="44.2" y="52.1">DDR_A12</text>
<text x="44.2" y="50.3">DDR_A11</text>
<text x="44.2" y="53.9">DDR_A13</text>
<text x="44.2" y="48.5">DDR_A10</text>
<text x="111.4" y="53.9">DDR_DQ13</text>
<text x="111.4" y="52.1">DDR_DQ12</text>
<text x="111.4" y="50.3">DDR_DQ11</text>
<text x="111.4" y="48.5">DDR_DQ10</text>
<text x="44.2" y="57.5">DDR_A15</text>
<text x="44.2" y="55.7">DDR_A14</text>
<text x="111.4" y="59.3">DDR_DQ16</text>
<text x="111.4" y="57.5">DDR_DQ15</text>
<text x="111.4" y="55.7">DDR_DQ14</text>
<text x="44.2" y="65.6">DDR_CLK0_N</text>
<text x="111.4" y="61.1">DDR_DQ17</text>
<text x="111.4" y="62.9">DDR_DQ18</text>
<text x="111.4" y="64.7">DDR_DQ19</text>
<text x="44" y="71">DDR_CLK1_P</text>
<text x="44.2" y="69.2">DDR_CLK1_N</text>
<text x="44.2" y="67.4">DDR_CLK0_P</text>
<text x="111.4" y="68.3">DDR_DQ21</text>
<text x="111.4" y="70.1">DDR_DQ22</text>
<text x="111.4" y="71.9">DDR_DQ23</text>
<text x="111.4" y="66.5">DDR_DQ20</text>
<text x="44.2" y="72.8">DDR_CKE</text>
<text x="111.4" y="73.7">DDR_DQ24</text>
<text x="111.4" y="75.5">DDR_DQ25</text>
<text x="111.4" y="77.3">DDR_DQ26</text>
<text x="44.4" y="83.7">DDR_DQS0_N</text>
<text x="111.4" y="79.1">DDR_DQ27</text>
<text x="111.4" y="80.9">DDR_DQ28</text>
<text x="111.4" y="82.7">DDR_DQ29</text>
<text x="44" y="85.4">DDR_DQS0_P</text>
<text x="44.2" y="87.2">DDR_DQS1_N</text>
<text x="44.4" y="89">DDR_DQS1_P</text>
<text x="111.4" y="84.5">DDR_DQ30</text>
<text x="111.4" y="86.4">DDR_DQ31</text>
<text x="44.2" y="90.9">DDR_DQS2_N</text>
<text x="44.4" y="92.7">DDR_DQS2_P</text>
<text x="44.5" y="94.5">DDR_DQS3_N AB2</text>
<text x="44.2" y="96.3">DDR_DQS3_P</text>
<text x="44.2" y="107.1">DDR_BA1</text>
<text x="44.4" y="105.3">DDR_BA0</text>
<text x="44" y="108.9">DDR_BA2</text>
<text x="44.2" y="119.7">DDR_CS1_N</text>
<text x="44.2" y="117.9">DDR_CS0_N</text>
<text x="44" y="123.3">DDR_RAS_N</text>
<text x="44.2" y="121.5">DDR_CAS_N</text>
<text x="44.2" y="125.1">DDR_WE_N</text>
<text x="44.2" y="136.8">DDR_DM2</text>
<text x="44.2" y="133.2">DDR_DM0</text>
<text x="44.2" y="135">DDR_DM1</text>
<text x="44.2" y="138.6">DDR_DM3</text>
<text x="41.3" y="158.5">DDR_ODT1</text>
<text x="41.3" y="160.3">DDR_RESET_N</text>
<text x="41.3" y="156.7">DDR_ODT0</text>
</g>
<text font-size="1.8" x="48.2" y="165.2">1%</text>
<g font-size="1.6">
<text x="28.7" y="31.6">DDR_A0</text>
<text x="28.7" y="33.4">DDR_A1</text>
<text x="28.7" y="35.2">DDR_A2</text>
<text x="56.5" y="30.6">AH10</text>
<text x="56.5" y="34.2">AH12</text>
<text x="57.4" y="32.4">AH6</text>
<text x="106.4" y="34.2">K5</text>
<text x="106.4" y="32.4">T4</text>
<text x="106.4" y="30.6">K4</text>
<text x="130.7" y="31.6">DDR_DQ0</text>
<text x="130.7" y="33.4">DDR_DQ1</text>
<text x="130.7" y="35.2">DDR_DQ2</text>
<text x="28.7" y="37">DDR_A3</text>
<text x="28.7" y="38.8">DDR_A4</text>
<text x="28.7" y="40.6">DDR_A5</text>
<text x="56.7" y="39.6">AF10</text>
<text x="56.7" y="36">AF11</text>
<text x="57.3" y="41.5">AG6</text>
<text x="57.6" y="37.8">AF6</text>
<text x="106.4" y="39.6">U4</text>
<text x="106.4" y="36">U1</text>
<text x="106.4" y="37.8">K2</text>
<text x="106.4" y="41.5">L1</text>
<text x="130.7" y="37">DDR_DQ3</text>
<text x="130.7" y="38.8">DDR_DQ4</text>
<text x="130.7" y="40.6">DDR_DQ5</text>
<text x="28.7" y="42.4">DDR_A6</text>
<text x="28.7" y="44.2">DDR_A7</text>
<text x="28.7" y="46">DDR_A8</text>
<text x="28.7" y="47.8">DDR_A9</text>
<text x="56.4" y="43.3">AG13</text>
<text x="56.4" y="46.9">AG10</text>
<text x="57.5" y="45.1">AE7</text>
<text x="106.4" y="46.9">L3</text>
<text x="106.4" y="45.1">P5</text>
<text x="106.4" y="43.3">U2</text>
<text x="130.7" y="42.4">DDR_DQ6</text>
<text x="130.7" y="44.2">DDR_DQ7</text>
<text x="130.7" y="46">DDR_DQ8</text>
<text x="130.7" y="47.8">DDR_DQ9</text>
<text x="28.7" y="49.6">DDR_A10</text>
<text x="28.7" y="51.4">DDR_A11</text>
<text x="28.7" y="53.2">DDR_A12</text>
<text x="56.6" y="48.7">AE10</text>
<text x="57.5" y="52.3">AE6</text>
<text x="57.6" y="50.5">AF8</text>
<text x="106.4" y="50.5">M3</text>
<text x="106.4" y="48.7">T1</text>
<text x="106.4" y="52.3">R4</text>
<text x="130.7" y="49.6">DDR_DQ10</text>
<text x="130.7" y="51.4">DDR_DQ11</text>
<text x="130.7" y="53.2">DDR_DQ12</text>
<text x="153.5" y="51.8">1V5</text>
<text x="28.7" y="55">DDR_A13</text>
<text x="28.7" y="56.8">DDR_A14</text>
<text x="28.7" y="58.6">DDR_A15</text>
<text x="56.4" y="54.1">AG12</text>
<text x="57.5" y="57.7">AE9</text>
<text x="57.5" y="55.9">AE8</text>
<text x="106.4" y="59.5">W5</text>
<text x="106.4" y="57.7">M4</text>
<text x="106.4" y="55.9">T3</text>
<text x="106.4" y="54.1">L4</text>
<text x="130.7" y="55">DDR_DQ13</text>
<text x="130.7" y="56.8">DDR_DQ14</text>
<text x="130.7" y="58.6">DDR_DQ15</text>
<text x="57.5" y="65.8">AE5</text>
<text x="106.4" y="64.9">AE2</text>
<text x="106.4" y="63.1">V5</text>
<text x="106.4" y="61.3">AC3</text>
<text x="130.7" y="62.2">DDR_DQ17</text>
<text x="130.7" y="64">DDR_DQ18</text>
<text x="130.7" y="65.8">DDR_DQ19</text>
<text x="130.9" y="60.4">DDR_DQ16</text>
<text x="25.4" y="66.7">DDR_CLK0_N</text>
<text x="25.4" y="68.5">DDR_CLK0_P</text>
<text x="25.4" y="70.3">DDR_CLK1_N</text>
<text x="57.3" y="71.2">AG4</text>
<text x="57.4" y="69.4">AH4</text>
<text x="57.6" y="67.6">AF5</text>
<text x="106.4" y="70.3">W3</text>
<text x="106.4" y="68.5">AC5</text>
<text x="106.4" y="66.7">V3</text>
<text x="130.7" y="67.6">DDR_DQ20</text>
<text x="130.7" y="69.4">DDR_DQ21</text>
<text x="130.7" y="71.2">DDR_DQ22</text>
<text x="25.4" y="72.1">DDR_CLK1_P</text>
<text x="25.4" y="73.9">DDR_CKE</text>
<text x="57.4" y="73">AH7</text>
<text x="106.4" y="77.5">AD3</text>
<text x="106.4" y="75.7">W2</text>
<text x="106.4" y="73.9">AC4</text>
<text x="106.4" y="72.1">AE1</text>
<text x="130.7" y="73">DDR_DQ23</text>
<text x="130.7" y="74.8">DDR_DQ24</text>
<text x="130.7" y="76.6">DDR_DQ25</text>
<text x="58.5" y="83.8">N2</text>
<text x="106.4" y="82.9">W4</text>
<text x="106.4" y="79.3">Y1</text>
<text x="106.4" y="81.1">AB4</text>
<text x="130.7" y="78.4">DDR_DQ26</text>
<text x="130.7" y="80.2">DDR_DQ27</text>
<text x="130.7" y="82">DDR_DQ28</text>
<text x="130.7" y="83.9">DDR_DQ29</text>
<text x="25.4" y="84.8">DDR_DQS0_N</text>
<text x="25.4" y="86.6">DDR_DQS0_P</text>
<text x="25.4" y="88.4">DDR_DQS1_N</text>
<text x="58.5" y="85.6">N1</text>
<text x="58.6" y="89.2">P2</text>
<text x="58.6" y="87.4">P3</text>
<text x="106.4" y="86.6">V4</text>
<text x="106.4" y="84.7">AC2</text>
<text x="130.7" y="85.7">DDR_DQ30</text>
<text x="130.7" y="87.5">DDR_DQ31</text>
<text x="153.6" y="86.6">1V5</text>
<text x="25.4" y="90.2">DDR_DQS1_P</text>
<text x="25.4" y="92">DDR_DQS2_N</text>
<text x="25.4" y="93.8">DDR_DQS2_P</text>
<text x="25.4" y="95.6">DDR_DQS3_N</text>
<text x="57.5" y="91.1">AA3</text>
<text x="58.6" y="92.9">Y3</text>
<text x="121.4" y="92.9">1V5</text>
<text x="25.4" y="97.4">DDR_DQS3_P</text>
<text x="57.5" y="96.5">AB1</text>
<text x="106.4" y="101">N7</text>
<text x="106.4" y="99.2">N5</text>
<text x="106.4" y="97.4">M5</text>
<text x="28.5" y="106.6">DDR_BA0</text>
<text x="56.6" y="105.5">AE12</text>
<text x="57.3" y="107.3">AG7</text>
<text x="106.4" y="106.4">V7</text>
<text x="106.4" y="104.6">T5</text>
<text x="106.4" y="102.8">P7</text>
<text x="28.5" y="108.4">DDR_BA1</text>
<text x="28.5" y="110.2">DDR_BA2</text>
<text x="56.6" y="109.1">AE11</text>
<text x="106.4" y="113.6">AA7</text>
<text x="106.4" y="111.8">AA5</text>
<text x="106.4" y="110">Y8</text>
<text x="106.4" y="108.2">W7</text>
<text x="26.5" y="119">DDR_CS0_N</text>
<text x="56.4" y="118.1">AG14</text>
<text x="56.7" y="119.9">AF13</text>
<text x="106.4" y="119">AB13</text>
<text x="106.4" y="117.2">AB12</text>
<text x="106.4" y="115.4">AB7</text>
<text x="26.5" y="120.8">DDR_CS1_N</text>
<text x="26.5" y="122.6">DDR_CAS_N</text>
<text x="26.5" y="124.4">DDR_RAS_N</text>
<text x="56.6" y="125.3">AE14</text>
<text x="57.3" y="123.5">AG9</text>
<text x="57.4" y="121.7">AH9</text>
<text x="106.4" y="124.4">AD6</text>
<text x="106.4" y="122.6">AD5</text>
<text x="106.4" y="120.8">AD4</text>
<text x="26.5" y="126.2">DDR_WE_N</text>
<text x="106.4" y="131.6">AD12</text>
<text x="106.4" y="129.8">AD11</text>
<text x="106.4" y="128">AD9</text>
<text x="106.4" y="126.2">AD8</text>
<text x="28" y="134.2">DDR_DM0</text>
<text x="28" y="136">DDR_DM1</text>
<text x="28" y="137.8">DDR_DM2</text>
<text x="57.5" y="137">AB5</text>
<text x="58.5" y="135.2">N4</text>
<text x="58.6" y="133.4">P4</text>
<text x="106.4" y="137">AE4</text>
<text x="106.4" y="135.2">AE3</text>
<text x="106.4" y="133.4">AD13</text>
<text x="28" y="139.6">DDR_DM3</text>
<text x="58.6" y="138.8">Y4</text>
<text x="106.4" y="142.5">AG1</text>
<text x="106.4" y="140.7">AF3</text>
<text x="106.4" y="138.8">AF2</text>
<text x="56.6" y="147.8">AA11</text>
<text x="58.5" y="144.3">R7</text>
<text x="58.6" y="146.1">Y7</text>
<text x="106.4" y="147.8">AH2</text>
<text x="106.4" y="146.1">AH1</text>
<text x="106.4" y="144.3">AG2</text>
<text x="106.4" y="149.7">AA9</text>
<text x="147.2" y="147.8">1</text>
<text x="161.4" y="147.8">2</text>
<text x="163.7" y="145.2">3V3</text>
<text x="106.4" y="155.1">T8</text>
<text x="106.4" y="151.5">AB9</text>
<text x="21.6" y="161.4">DDR_RESET_N</text>
<text x="24.7" y="157.8">DDR_ODT0</text>
<text x="24.7" y="159.6">DDR_ODT1</text>
<text x="56.4" y="156.9">AG15</text>
<text x="56.5" y="160.5">AH13</text>
<text x="56.7" y="158.7">AF14</text>
<text x="106.4" y="160.5">T7</text>
<text x="106.4" y="156.9">AA10</text>
<text x="56.6" y="162.3">AE15</text>
<text x="106.4" y="162.3">AB10</text>
</g>
<g font-size="1.6" fill="#004080">
<text x="62.8" y="31.7">DDR_A0</text>
<text x="62.8" y="35.4">DDR_A2</text>
<text x="62.8" y="33.6">DDR_A1</text>
<text x="96.4" y="35.4">DDR_DQ2</text>
<text x="96.4" y="33.6">DDR_DQ1</text>
<text x="96.4" y="31.7">DDR_DQ0</text>
<text x="62.8" y="40.8">DDR_A5</text>
<text x="62.8" y="39">DDR_A4</text>
<text x="62.8" y="37.2">DDR_A3</text>
<text x="96.4" y="40.8">DDR_DQ5</text>
<text x="96.4" y="37.2">DDR_DQ3</text>
<text x="96.4" y="39">DDR_DQ4</text>
<text x="62.8" y="46.2">DDR_A8</text>
<text x="62.8" y="44.4">DDR_A7</text>
<text x="62.8" y="48">DDR_A9</text>
<text x="62.8" y="42.6">DDR_A6</text>
<text x="96.4" y="48">DDR_DQ9</text>
<text x="96.4" y="46.2">DDR_DQ8</text>
<text x="96.4" y="44.4">DDR_DQ7</text>
<text x="96.4" y="42.6">DDR_DQ6</text>
<text x="62.8" y="53.4">DDR_A12</text>
<text x="62.8" y="51.6">DDR_A11</text>
<text x="62.8" y="49.8">DDR_A10</text>
<text x="95.5" y="51.6">DDR_DQ11</text>
<text x="95.5" y="49.8">DDR_DQ10</text>
<text x="95.5" y="53.4">DDR_DQ12</text>
<text x="62.8" y="58.8">DDR_A15</text>
<text x="62.8" y="57">DDR_A14</text>
<text x="62.8" y="55.2">DDR_A13</text>
<text x="95.5" y="58.8">DDR_DQ15</text>
<text x="95.5" y="57">DDR_DQ14</text>
<text x="95.5" y="55.2">DDR_DQ13</text>
<text x="95.5" y="64.2">DDR_DQ18</text>
<text x="95.5" y="62.4">DDR_DQ17</text>
<text x="95.5" y="60.6">DDR_DQ16</text>
<text x="62.8" y="70.5">DDR_CLK1_N</text>
<text x="62.8" y="66.9">DDR_CLK0_N</text>
<text x="62.8" y="68.7">DDR_CLK0_P</text>
<text x="95.5" y="71.4">DDR_DQ22</text>
<text x="95.5" y="69.6">DDR_DQ21</text>
<text x="95.5" y="67.8">DDR_DQ20</text>
<text x="95.5" y="66">DDR_DQ19</text>
<text x="62.8" y="74.1">DDR_CKE</text>
<text x="62.8" y="72.3">DDR_CLK1_P</text>
<text x="95.5" y="76.8">DDR_DQ25</text>
<text x="95.5" y="75">DDR_DQ24</text>
<text x="95.5" y="73.2">DDR_DQ23</text>
<text x="95.5" y="80.5">DDR_DQ27</text>
<text x="95.5" y="82.3">DDR_DQ28</text>
<text x="95.5" y="78.7">DDR_DQ26</text>
<text x="62.8" y="88.6">DDR_DQS1_N</text>
<text x="62.8" y="86.8">DDR_DQS0_P</text>
<text x="62.8" y="85">DDR_DQS0_N</text>
<text x="95.5" y="87.7">DDR_DQ31</text>
<text x="95.5" y="85.9">DDR_DQ30</text>
<text x="95.5" y="84.1">DDR_DQ29</text>
<text x="62.8" y="94">DDR_DQS2_P</text>
<text x="62.8" y="92.2">DDR_DQS2_N</text>
<text x="62.8" y="95.8">DDR_DQS3_N</text>
<text x="62.8" y="90.4">DDR_DQS1_P</text>
<text x="62.8" y="97.6">DDR_DQS3_P</text>
<text x="93.7" y="100.3">VDDIO_DDR2</text>
<text x="93.7" y="98.5">VDDIO_DDR1</text>
<text x="62.8" y="106.6">DDR_BA0</text>
<text x="93.7" y="107.5">VDDIO_DDR6</text>
<text x="93.7" y="105.7">VDDIO_DDR5</text>
<text x="93.7" y="103.9">VDDIO_DDR4</text>
<text x="93.7" y="102.1">VDDIO_DDR3</text>
<text x="62.8" y="108.4">DDR_BA1</text>
<text x="62.8" y="110.2">DDR_BA2</text>
<text x="93.7" y="112.9">VDDIO_DDR9</text>
<text x="93.7" y="111.1">VDDIO_DDR8</text>
<text x="93.7" y="109.3">VDDIO_DDR7</text>
<text x="62.8" y="119.2">DDR_CS0_N</text>
<text x="92.8" y="118.3">VDDIO_DDR12</text>
<text x="92.8" y="116.5">VDDIO_DDR11</text>
<text x="92.8" y="114.7">VDDIO_DDR10</text>
<text x="62.8" y="121">DDR_CS1_N</text>
<text x="62.8" y="122.8">DDR_CAS_N</text>
<text x="62.8" y="124.6">DDR_RAS_N</text>
<text x="92.8" y="125.5">VDDIO_DDR16</text>
<text x="92.8" y="123.7">VDDIO_DDR15</text>
<text x="92.8" y="121.9">VDDIO_DDR14</text>
<text x="92.8" y="120.1">VDDIO_DDR13</text>
<text x="62.8" y="126.4">DDR_WE_N</text>
<text x="92.8" y="130.9">VDDIO_DDR19</text>
<text x="92.8" y="129.1">VDDIO_DDR18</text>
<text x="92.8" y="127.3">VDDIO_DDR17</text>
<text x="62.8" y="134.6">DDR_DM0</text>
<text x="62.8" y="136.4">DDR_DM1</text>
<text x="92.8" y="136.4">VDDIO_DDR22</text>
<text x="92.8" y="134.6">VDDIO_DDR21</text>
<text x="92.8" y="132.8">VDDIO_DDR20</text>
<text x="62.8" y="138.2">DDR_DM2</text>
<text x="62.8" y="140">DDR_DM3</text>
<text x="92.8" y="143.6">VDDIO_DDR26</text>
<text x="92.8" y="141.8">VDDIO_DDR25</text>
<text x="92.8" y="140">VDDIO_DDR24</text>
<text x="92.8" y="138.2">VDDIO_DDR23</text>
<text x="62.8" y="149">DDR_VREF_CMD</text>
<text x="62.8" y="147.2">DDR_VREF_DQ_2</text>
<text x="62.8" y="145.4">DDR_VREF_DQ_1</text>
<text x="92.8" y="149">VDDIO_DDR29</text>
<text x="92.8" y="147.2">VDDIO_DDR28</text>
<text x="92.8" y="145.4">VDDIO_DDR27</text>
<text x="90.5" y="152.6">VDDIO_CK_DDR2</text>
<text x="90.5" y="150.8">VDDIO_CK_DDR1</text>
<text x="62.8" y="161.6">DDR_RESET_N</text>
<text x="62.8" y="159.8">DDR_ODT1</text>
<text x="62.8" y="158">DDR_ODT0</text>
<text x="91.4" y="156.2">AVDD_DDRPLL1</text>
<text x="91.4" y="158">AVDD_DDRPLL2</text>
<text x="91.6" y="161.6">AVSS_DDRPLL1</text>
<text x="62.8" y="163.4">DDR_ZQ</text>
<text x="91.6" y="163.4">AVSS_DDRPLL2</text>
</g>
</svg>
